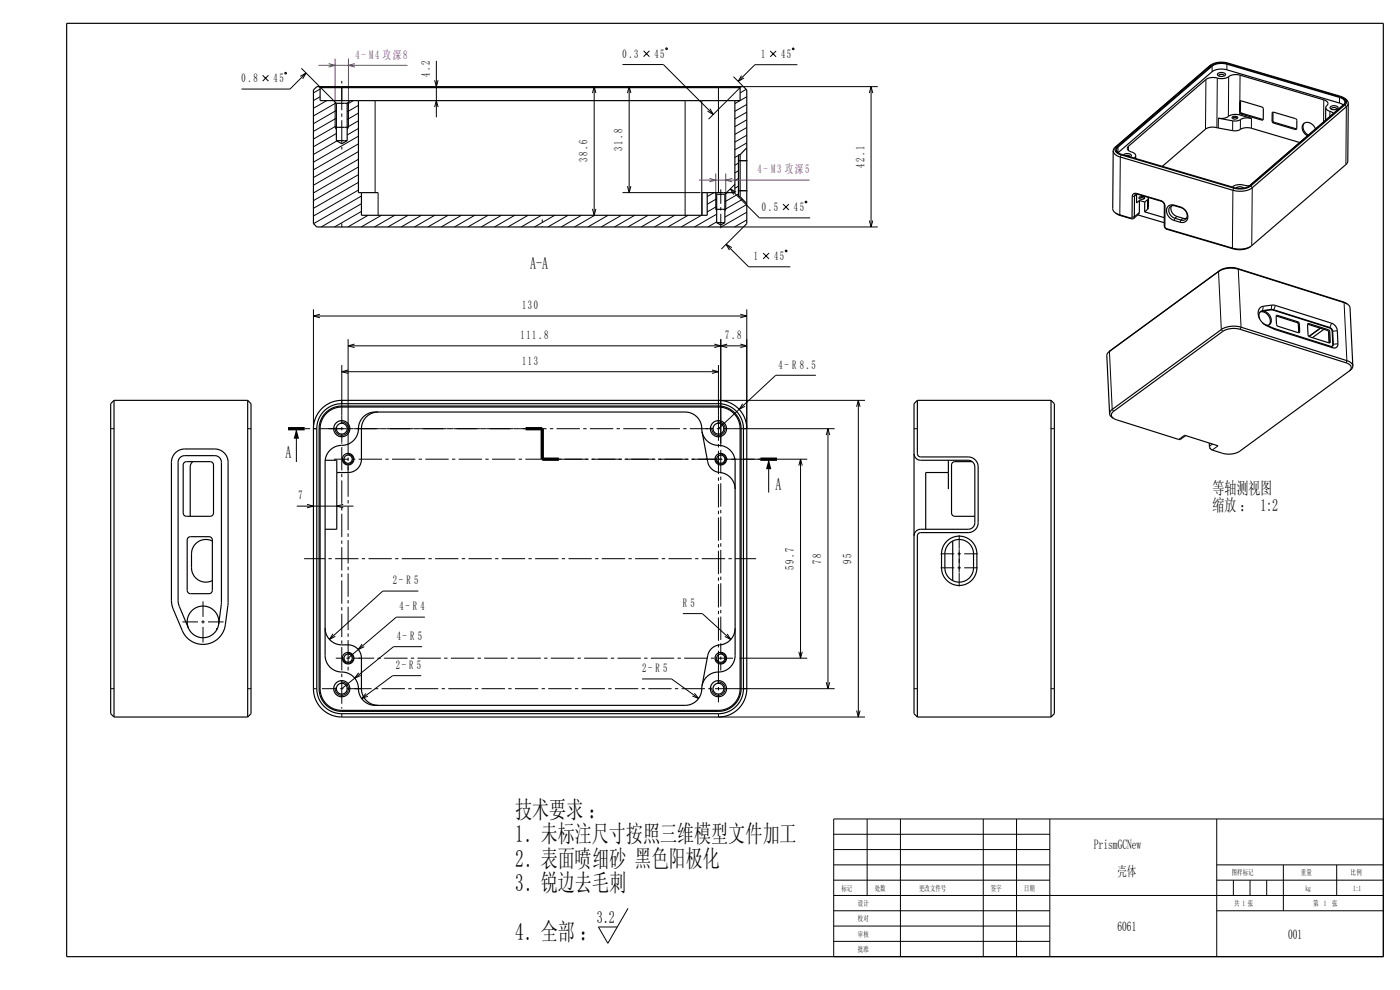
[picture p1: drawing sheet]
<svg xmlns="http://www.w3.org/2000/svg" width="420mm" height="297mm" viewBox="0 0 420 297" stroke-linecap="round" stroke-linejoin="round" font-family="sans-serif">
<g fill="none" stroke="#000" stroke-width=".3">
<path d="M130.9 18.3v16.9M186.7 19.4h12.3l15 14.9M193.1 15.2l1.7 1.8M194.8 15.2l-1.7 1.8M199.7 14.5l.3-.1 .2 .3-.3 .2zM231.1 15.3l1.7 1.7M232.8 15.3l-1.7 1.7M237.7 14.6l.4-.2 .1 .3-.3 .2zM239.2 19.4h-12.7l-5 5M363.2 19.6l-.4 .3M363.5 19.7l.1 1.8M368.2 19.1l-.1 1.8"/>
<path d="M78.8 22.6l1.7 1.7M80.5 22.6l-1.7 1.7M85.6 21.7l.3 .2-.1 .3-.4-.1zM90.1 22.9l1.7-1-1 1.7M90.4 20.5l9.7 9.7M91.8 21.9l-4.8 4.8h-14.6M96 29l-2 1.2M96 26.7l-2 1.2M98 30.2l-4 2.3M100.5 30.6v7.6l.4 .6M100.8 30.9l-6.8 3.9M100.9 37.8l-6.9 3.9"/>
<path d="M100.9 35.4l-6.9 4M100.9 33.1l-6.9 4M102.5 24.3v.8M102.5 26v7.1M102.5 34.1v1M102.5 36.1v7M104.5 30.6v7.6l-.3 .6M106 30.2l-1.8 1.1M107.5 38.5l-3.3 2M107.5 36.2l-3.3 2M107.5 33.9l-3.3 2M107.5 31.6l-3.3 2"/>
<path d="M112.5 30.2v27.6M130.4 32.1l.5-1.9 .5 1.9M130.4 24.1l.5 1.9 .5-1.9M177.7 27.9l.6-1.9 .5 1.9M178.3 26v38.6M188.2 27.9l.6-1.9 .5 1.9M188.8 26v31.8M205.5 30.2v34.4M210.5 30.2v34.4M213 32.6l1 1.7-1.7-1M215.5 26v31.8M220 23l3 3h40.3"/>
<path d="M222 26.3l-9.4 9.5M222.5 22.7l-1 1.7 1.7-1M223.9 26.8l-1.9 1.1M224 38.3l-3.5 2M224 35.9l-3.5 2.1M224 33.6l-3.5 2.1M224 31.3l-3.5 2.1M224 29l-3.5 2.1M260.8 27.9l.5-1.9 .5 1.9M261.3 26v42.1M361.8 23.9l-.1 14.8M365.2 23.4l-.1 14.9"/>
<path d="M365.5 35.5v2.9M368.6 23l-.1 11.9M369.8 36.3v2.9M371.9 33.8v.7M372 22.5v7.9M372.1 35.9v2.9M372.1 33.4l-.2 .2M372.2 30.3l-.3 .3M372.6 34l-.3 .2M375.4 35.5v3M378.8 35.8l-.3 .2M381.9 36.1l-.3 .3"/>
<path d="M381.9 33.7l-.3 .3M382.3 36.7l-.2 .2M388.8 38.6l-.2 .3M397.1 30v6.6M399 33.4v1.6M401.9 29l-.1 1.9M403.2 31.4l-.2 .1M403.5 31.5l.4 .5-.1 17.4M100.9 40.1l-6.9 3.9M101.1 42.3l-7.1 4M102.5 44.1v.7M107.5 57l-13.5 7.8"/>
<path d="M107.5 54.7l-13.5 7.8M107.5 52.4l-13.5 7.8M107.5 50.1l-13.5 7.8M107.5 47.8l-13.5 7.8M107.5 45.5l-13.5 7.8M107.5 43.2l-13.5 7.8M107.5 40.9l-13.5 7.7M108.4 58.8l-14.3 8.3M113.4 57.8v6.8M186.7 57.8h23.5M188.2 55.9l.6 1.9 .5-1.9M210.6 57.8v6.8"/>
<path d="M214.2 57.8l-2 1.2M214.7 58v4.8l.3 .5M215 59.6l-2.8 1.7M216.2 56.8v4.3M217.7 58v4.8l-.2 .5M218.2 57.8l-.6 .3M219.1 56.6l8.7 8.8h15.2M220.5 55.2l-2.5 2.6M220.8 57.7l-1.7-1.1 1 1.8M221.5 58.2l-4 2.3M221.5 55.9l-1 .6M221.5 53.6l-1 .6"/>
<path d="M221.5 51.2l-1 .7M221.5 48.9l-1 .7M221.5 46.6l-1 .6M221.5 48.2h2.7M221.5 57.2h2.7M222.2 46.2l-.3 .2M222.8 59.8l-5.3 3M224 42.9l-3.5 2M224 40.6l-3.5 2M335 43.9l-.5 .3M335.3 44l.1 1.8M336.3 46.5l-.2 .6-.2 17.4 .3 .2"/>
<path d="M338.5 43.9v1.2M340.4 47.3v.1M341 58l.2 .3M341 58.3l-.6 .6-.7 .1M344.3 59.9l-.1 2.9M370.1 56.4l-.2 .7-.2 17.3 .3 .3M374.9 55.7l-.1 .1M375.2 55.8l.5 .5-.2 17.4M102.5 67v1.2M108.4 63.4l-8 4.7M108.4 61.1l-12 7M110.4 64.6l-6 3.5"/>
<path d="M114.4 64.6l-6 3.5M118.4 64.6l-6 3.5M122.4 64.6l-6 3.5M126.4 64.6l-6 3.5M130.4 64.6l-6 3.5M134.4 64.6l-6 3.5M138.4 64.6l-6 3.5M142.4 64.6l-6 3.5M146.4 64.6l-6 3.5M150.4 64.6l-6 3.5M154.4 64.6l-6 3.5M158.4 64.6l-6 3.5"/>
<path d="M162.4 64.6l-6 3.5M162.7 64.6v.2M162.7 65.8v1M162.7 67.8v.3M166.4 64.6l-6 3.5M170.4 64.6l-6 3.5M174.4 64.6l-6 3.5M177.7 62.7l.6 1.9 .5-1.9M178.4 64.6l-6 3.5M182.4 64.6l-6 3.5M186.4 64.6l-6 3.5M190.4 64.6l-6 3.5"/>
<path d="M194.4 64.6l-6 3.5M198.4 64.6l-6 3.5M202.4 64.6l-6 3.5M206.4 64.6l-6 3.5M210.4 64.6l-6 3.5M215 66.6l-2.6 1.5M215 64.3l-6.6 3.8M215 61.9l-2.8 1.7M216.2 62.1v1M216.2 64.1v4.4M217.8 73.3l6.8 6.7h12.5M219.6 74.3l-1.8-1 1 1.7"/>
<path d="M224 66l-3.6 2.1M224 63.7l-7.6 4.4M224 61.4l-6.5 3.7M229 75.9l1.7 1.8M230.7 75.9l-1.7 1.8M234.9 61.2l1.8 1.8M235.6 75.2l.3-.2 .2 .4-.3 .1zM236.7 61.2l-1.8 1.8M241.7 60.4l.4 .1-.2 .4-.3-.2zM260.8 66.2l.5 1.9 .5-1.9M263.3 68.1h-40.3l-6.6 6.6M339.2 65.4l.2 .2"/>
<path d="M341.8 63.7l-1.5 1.3-.7 .1M348.2 60.2l.3 .2M349.3 67.7l.1 .3M349.3 61.5l.2 .4M349.9 68.6l.2 .2M352.3 61.5l.2 .3M353.1 64.9l-.6 .6-.3 .6M354.1 62.1l.2 .2M354.9 65.5l-.6 .5-.3 .7M94 92.8v35.8h1M94 94.8h130M96 94.3l-2 .5 2 .5"/>
<path d="M222.1 94.3l1.9 .5-1.9 .5M224 92.8v35.8M365.9 81.1l-.3 .4 .8 17.4 .4 .5M371.2 80.5l.3 .2 .8 17.5-.2 .6M379 91.9l-.4 1.4M379.5 97.3l.5 .4M381.6 91.5l-.4 1.5M381.8 98.4l.6 .4M382.1 98.5l.6 .4M382.7 91.6l-.7 1.4M383.2 94.6l-.3 .2M389.4 96.5l-.3 .3"/>
<path d="M389.8 97.1l-.3 .2M389.9 99.5l-.3 .2M392.6 97.1l-.2 .2M398.5 98.9l-.3 .2M398.9 99.5l-.3 .2M399.5 97l-.7 1.4M401.2 99.2l-1.5 .3M402.9 90.6l.3 .2 .9 17.4-.3 .6M102.5 109.5v17.6M102.5 111.5h113M104.4 101.8v34.5M104.4 103.8h119.6"/>
<path d="M104.5 111l-2 .5 2 .5M106.4 103.2l-2 .6 2 .5M213.6 111l1.9 .5-1.9 .5M214.3 103.2l1.9 .6-1.9 .5M215.5 109.5v22.7M216.2 101.8v32.2M218.2 103.2l-2 .6 2 .5M222.1 103.2l1.9 .6-1.9 .5M244.8 112.6h-12.1l-17.2 16M333.2 105.1l-.4 .3 .9 17.4 .4 .6M399.1 102.6l-.3 .2M399.2 103.9l.6 .4"/>
<path d="M401.4 103.1l-1.6 .3M33.1 128.6h1.2M74.2 128.6h1.2M88.9 128.6v10M91.4 128.6h1.6M95.7 128.6h8.3M100.2 137.8h4.4M102.2 126.6a2 2 0 0 1 2.3 1.9 2 2 0 0 1-2.1 2.1 2 2 0 0 1-1.8-2.3M102.5 128.1v1M102.5 130.1v2.5M102.5 132.7v.4M102.5 134.1v7"/>
<path d="M104 128.6h2M104.2 136.3a1.5 1.5 0 0 1 1.7 1.4 1.5 1.5 0 0 1-1.6 1.6 1.5 1.5 0 0 1-1.3-1.8M104.4 139.9v1.1M104.4 137.3v1M104.4 139.3v9.7M105.6 137.8h1M106 128.6h28M107.6 137.8h7M115.6 137.8h1M117.6 137.8h7M125.6 137.8h1M127.6 137.8h7"/>
<path d="M134 128.6h2M135.6 137.8h1M136 128.6h20M137.6 137.8h7M145.6 137.8h1M147.6 137.8h7M155.6 137.8h1M156 128.6h8M157.6 137.8h7M165 128.6h1M165.6 137.8h1M167 128.6h7"/>
<path d="M167.6 137.8h9M175 128.6h1M177 128.6h7M185 128.6h1M186.6 137.8h-9.2M187 128.6h7M195 128.6h1M196.6 137.8h-9.2M197 128.6h7M205 128.6h1M206.6 137.8h-9.2M207 128.6h7"/>
<path d="M215 128.6h1M215.2 126.6a2 2 0 0 1 2.3 1.9 2 2 0 0 1-2.1 2.1 2 2 0 0 1-1.8-2.3M215.5 133.2v1M215.5 135.2v7M215.5 120.1h44M216 136.3a1.5 1.5 0 0 1 1.7 1.4 1.5 1.5 0 0 1-1.6 1.6 1.5 1.5 0 0 1-1.3-1.8M216.2 135v7M216.7 137.8h-9.3M217 128.6h33.4M222.8 121.1l-1 1.7 1.7-.9M230.6 137.8v10M239.6 139.7l.6-1.9 .5 1.9"/>
<path d="M240.2 137.8v59.7M242.2 137.8h-24.8M247.9 130.5l.5-1.9 .5 1.9M248.4 128.6v78M257 122l.5-1.9 .5 1.9M257.5 120.1v95M274.1 128.6h1.2M315.2 128.6h1.2M355.4 130.6l-1.8 1.2M363.7 133.2l-.9 .7M365.4 133.7l-1.7 1.3M89 151.8h17"/>
<path d="M92.1 151.3l1.9 .5-1.9 .6M102.5 142.1v1M102.5 144.1v7M102.5 152.1v1M102.5 154.1v7M103 151.3l-2 .5 2 .6M104.4 150v1M104.4 152v7M215.5 143.2v1M215.5 145.2v7M215.5 153.2v1M215.5 155.2v7"/>
<path d="M216.2 143v1M216.2 145v7M216.2 153v1M216.2 155v7M91.2 167.6h6.3M98.5 167.6h1M100.5 167.6h7M102.5 162.1v1M102.5 164.1v7M102.5 172.1v1M102.5 174.1v7M104.4 160v1"/>
<path d="M104.4 162v7M104.4 170v1M104.4 172v7M108.5 167.6h1M110.5 167.6h7M118.5 167.6h1M120.5 167.6h7M125.5 177.3h-10.7l-16 14.5M128.5 167.6h1M130.5 167.6h7M138.5 167.6h1M140.5 167.6h7"/>
<path d="M148.5 167.6h1M150.5 167.6h7M158.5 167.6h1M160.5 167.6h7M168.5 167.6h1M170.5 167.6h7M178.5 167.6h1M180.5 167.6h7M188.5 167.6h1M190.5 167.6h7M198.5 167.6h1M200.5 167.6h7"/>
<path d="M208.5 167.6h1M210.5 167.6h7M215.5 163.2v1M215.5 165.2v7M215.5 173.2v1M215.5 175.2v7M216.2 163v1M216.2 165v7M216.2 173v1M216.2 175v7M218.5 167.6h1M220.5 167.6h6.3"/>
<path d="M282.2 170.3h4.1M282.2 166.1h4.1M287.3 170.3h1M287.3 166.1h1M287.8 160.6v4M287.8 164.8v6.9M287.8 171.8v4.1M289.3 170.3h4.1M289.3 166.1h4.1M54.7 186.6h4.7M60.4 186.6h1M60.9 180.4v4.7"/>
<path d="M60.9 186.1v1M60.9 188.1v4.6M62.4 186.6h4.7M99.9 190.1l-1.1 1.7 1.8-.9M100.7 197.5h2.2M102.5 182.1v1M102.5 184.1v7M102.5 192.1v1M102.5 194.1v7M103.9 197.5h1M104.2 196a1.5 1.5 0 0 1 1.7 1.4 1.5 1.5 0 0 1-1.6 1.6 1.5 1.5 0 0 1-1.3-1.8M104.4 180v1"/>
<path d="M104.4 182v7M104.4 190v1M104.4 192v7M105.9 197.5h6.4M108.6 193.2l-1.1 1.7 1.8-.9M113.3 197.5h1M115.3 197.5h7M123.3 197.5h1M125.3 197.5h7M126.6 194h-8.5l-15.6 12.6M127.5 185.1h-8.6l-14.5 12.4M133.3 197.5h1"/>
<path d="M135.3 197.5h7M143.3 197.5h1M145.3 197.5h7M153.3 197.5h1M155.3 197.5h7M163.3 197.5h1M165.3 197.5h7M173.3 197.5h1M175.3 197.5h7M183.3 197.5h1M185.3 197.5h7M193.3 197.5h1"/>
<path d="M195.3 197.5h7M203.3 197.5h1M204.9 184.1h5.8l8.5 7.8M205.3 197.5h7M213.3 197.5h1M215.3 197.5h4.6M215.5 183.2v1M215.5 185.2v7M215.5 193.2v1M215.5 195.2v9.9M216 196a1.5 1.5 0 0 1 1.7 1.4 1.5 1.5 0 0 1-1.6 1.6 1.5 1.5 0 0 1-1.3-1.8M216.2 183v1"/>
<path d="M216.2 185v7M216.2 193v3M216.2 197v1M216.2 199v2.2M218.2 190.2l1 1.7-1.7-1M221.9 197.5h20.3M239.6 195.5l.6 2 .5-2M33.1 206.6h1.2M74.2 206.6h1.2M94 206.6h1M95.7 206.6h.3M96.6 206.6h4.4"/>
<path d="M102 206.6h1M102.2 204.6a2 2 0 0 1 2.3 1.9 2 2 0 0 1-2.1 2.1 2 2 0 0 1-1.8-2.3M102.5 202.1v1M102.5 204.1v7M102.5 212.1v.5M102.5 213.1v.3M102.5 214.1v1M104 206.6h7.5M104.4 200v1.2M107.6 201.8l-1.2 1.7 1.8-.9M109.8 208l-1.3 1.6 1.9-.7M112.5 206.6h1"/>
<path d="M114.5 206.6h7M122.5 206.6h1M124.5 206.6h7M126.4 202.7h-8.6l-9.3 6.9M132.5 206.6h1M134.5 206.6h7M142.5 206.6h1M144.5 206.6h7M152.5 206.6h1M154.5 206.6h7M162.5 206.6h1M164.5 206.6h7"/>
<path d="M172.5 206.6h1M174.5 206.6h7M182.5 206.6h1M184.5 206.6h7M192.5 206.6h1M192.6 203.7h8.9l8.1 5.8M194.5 206.6h7M202.5 206.6h1M204.5 206.6h7M208.3 208l1.3 1.5-1.9-.7M212.5 206.6h1M214.5 206.6h35.9"/>
<path d="M215.2 204.6a2 2 0 0 1 2.3 1.9 2 2 0 0 1-2.1 2.1 2 2 0 0 1-1.8-2.3M215.5 206.1v1M215.5 208.1v2.6M215.5 213.1v.3M215.5 214.1v1h44M247.9 204.7l.5 1.9 .5-1.9M257 213.2l.5 1.9 .5-1.9M274.1 206.6h1.2M315.2 206.6h1.2M250.1 245.7h164.9v41.3h-164.9zM250.1 250.3h64.8M250.1 254.9h64.8"/>
<path d="M250.1 259.5h64.8M260.1 245.7v22.9M270.1 245.7v41.3M295 245.7v41.3M305 245.7v41.3M314.9 245.7v41.3M365 259.5h50M365 245.7v41.3M385 259.5v13.7M401 259.5v9.1M188.4 272.5l-6 10.5-2.9-4.9h5.7M250.1 264.1h64.8"/>
<path d="M250.1 268.6h164.9M250.1 273.2h64.8M250.1 277.8h64.8M365 264.1h50M365 273.2h50M370 264.1v4.5M375 264.1v4.5M380 264.1v4.5M250.1 282.4h64.8"/>
</g>
<path d="M95.5 19.6h26.7M98.6 19.1l1.9 .5-1.9 .5M100.5 17.6v12.6M104.5 17.6v12.6M106.5 19.1l-2 .5 2 .5M209.7 54h33.1M212.8 53.5l1.9 .5-1.9 .6M214.7 52v5.8M217.7 52v5.8M219.7 53.5l-2 .5 2 .6" fill="none" stroke="#800080" stroke-width=".3"/>
<g fill="none" stroke="#000" stroke-width=".35">
<path d="M20 7h395v280h-395zM363.4 19.4a6.3 6.3 0 0 1 4.9-.5l33.8 10 1.2 .5M363.4 19.4l-.6 .5M363.4 19.4l-28.9 24.8-.5 1M94 27l1-1h128l1 1v40.1l-1 1h-128l-1-1zM95.7 26l.3 .3M96 26.3v3.9h126v-3.9M96 26.3h126M100.1 30.2l.8 .8M100.5 38.2h4M100.9 31v11.2M100.9 31h3.3"/>
<path d="M104.2 31v11.2M105 30.2l-.8 .8M107.5 30.2v27.6h5.9M220.5 30.2v27.6h-9.9M222.3 26l-.3 .3M365.4 22.1l1-.4a.81 .81 0 0 1 .8 .1 .81 .81 0 0 1 .3 .8l-1.2 .3a.69 .69 0 0 1-.8-.1 .69 .69 0 0 1-.1-.7zM365.5 35.5a4.7 4.7 0 0 0 3.8-1l2.2-.1 3.9 1.1a5.2 5.2 0 0 0-4.1 .7l-1.2 .1zM365.7 22.8a.83 .83 0 0 1 .7-.5 .83 .83 0 0 1 .8 .5M369.7 35.2a.99 .99 0 0 1 1.6 .3l-.4 .2a.8 .8 0 0 1-1.2-.5zM369.9 35.6a.61 .61 0 0 1 .6-.4 .61 .61 0 0 1 .6 .4M372 30.3l6.8 1.9 .2 .5-.1 3.3-6.8-2-.2-.4zM372.2 30.2l-.1 3.2 .2 .4 6.7 2"/>
<path d="M381.8 33.7l7.1 2 .2 .4-.2 2.7-7.1-2-.2-.4zM381.9 33.6v2.5l.2 .5 6.9 2.1M391.3 36.9a2.49 2.49 0 0 0 1.2 3.6M394.6 38.7a2.28 2.28 0 0 0-3.7-1.4 2.61 2.61 0 0 0 1.4 3.4M397.7 32.3l.1-.3a1.1 1.1 0 0 0 .5-1.3 1.1 1.1 0 0 0-1.2-.7l-25.1-7.5a4.7 4.7 0 0 0-4.2 .9 8.9 8.9 0 0 1-4-.2l-1.2 .2-.8 .5-23.3 20a.98 .98 0 0 0-.2 1.1 .98 .98 0 0 0 1 .6l1 .4 .4 .7M397.7 32.3a2.97 2.97 0 0 0 2.1 1.5l.3 .2M397.7 32.3v3.8M399.1 32l1-.3a.81 .81 0 0 1 .9 .1 .81 .81 0 0 1 .3 .8l-1.2 .3a.69 .69 0 0 1-.8-.1 .69 .69 0 0 1-.2-.8zM399.4 32.8a.83 .83 0 0 1 .8-.6 .83 .83 0 0 1 .8 .6M403 31.5l-1.2-.6-33.7-10a5.4 5.4 0 0 0-4.5 .6l-28.2 24.3M403 31.5a1.21 1.21 0 0 0 .4-1.4 1.21 1.21 0 0 0-1.2-.8l-34.1-10a5.4 5.4 0 0 0-4.5 .5l-28.2 24.3-.4 .9 .5 .9M403.3 29.4l.9 .8 .3 .8"/>
<path d="M403.3 29.4a1.17 1.17 0 0 1 .2 2.1l-28.3 24.3a6.1 6.1 0 0 1-5.1 .6l-33.8-9.9a1.7 1.7 0 0 1-1.6-2.3l.3-.3M404.5 31l-.6 1-28.2 24.3a6.9 6.9 0 0 1-5.8 .8l-33.8-10a2.44 2.44 0 0 1-2.1-1.9M404.5 31l-.2 17.3-.2 .7-28.8 24.9M100.9 42.2l1.6 .9 1.7-.9M100.9 42.2h3.3M108.4 57.8v6.8h103.8v-6.8M214.5 57.8l.5 .5M215 58.3v8.5h2.5M215 58.3h2.5M217.5 58.3v8.5M218 57.8l-.5 .5M222 59l2 2.1"/>
<path d="M222 46.4v12.6M222 46.4h-.5v12.6h.5M224 44.3l-2 2.1M334 45.2l-.2 17.4 .2 .6 .6 .6M335.4 45.8a1.06 1.06 0 0 1-.1-1.8l28.2-24.3a5.5 5.5 0 0 1 4.7-.6l33.7 9.9a1.48 1.48 0 0 1 1.5 2.1l-28.6 24.7M335.4 45.8l1.1 .5 33.8 10a5.8 5.8 0 0 0 4.5-.5M337.1 46.5l1-.4a.81 .81 0 0 1 .9 0 .81 .81 0 0 1 .3 .8l-.2 .2M337.7 46.7a1.04 1.04 0 0 1 1.3 .3M339 47h.1M340.7 46.7l-.4 .7M340.7 46.7v.8M341 58.2v2.7l.8-.8"/>
<path d="M341.8 59.2a1 1 0 0 1 1.6 .3 1.09 1.09 0 0 1-1.7-.2zM342 59.7a.61 .61 0 0 1 .5-.4 .61 .61 0 0 1 .6 .4M344.5 59.2v.2M344.5 59.4v3.1l-1.1 1.1M344.5 59.4l-1.1 1.2M370.9 56.4l1.1-.4 1.1 .4M374.8 55.8l-.1 .1M374.9 55.7h-.5a5.7 5.7 0 0 0-4.6 .3l-.1 .1M374.9 55.7l-.1 .1M389.9 42.8l-14.5-4.3a5.2 5.2 0 0 0-4.1 .7h-1.3l-4.5-.8a4.4 4.4 0 0 0-3.8 .3l-13 11.2M214.7 62.8h3M215 66.8l1.2 .7 1.3-.7"/>
<path d="M334.6 63.8l1.3 .6 3.3 1 .3-.1 .2-6.3a.95 .95 0 0 1 1.3-1l7.3 2.2a1.87 1.87 0 0 1 1.2 1.7l-.1 6.1 .4 .6 19.9 5.8a7.2 7.2 0 0 0 5.6-.5M334.6 63.8l1.6 .9 3.2 .9 .7-.1M340.1 65.5l.2-.5 .1-6.3 .6-.5 7.5 2.2 .6 .5 .2 .6v6.2l.5 1 20.2 6a6.2 6.2 0 0 0 5.3-.8M341.3 64.5l8 2.3M341.8 60.1v3.8l-1.7 1.6M341.8 60.1l1.6 .5M343.4 63.6l5.9 1.7M343.4 60.6v3M350.4 61.9l1.2-.5 2.5 .7a2.73 2.73 0 0 1 1.5 4.4l-1.1 .2-2.3-.6a2.88 2.88 0 0 1-1.8-4.2zM351.1 62l1-.3 2.2 .6a2.17 2.17 0 0 1 1.2 3.6l-1 .2-2-.6a2.28 2.28 0 0 1-1.4-3.5zM351.5 61.8a2.45 2.45 0 0 0 1.6 3.1l2 .6h.9M377.9 95.7a1.63 1.63 0 0 1 .9-2.5l3.1-.3 17.1 5.4 .8 .9 .2 4.1a.56 .56 0 0 1-.8 .6l-17.1-5.4-3.4-1.7"/>
<path d="M378 93.6a2.65 2.65 0 0 1 2.7 3.9M378.1 92.3l.9-.4 3.4-.3 17.4 5.5 .7 .6 .6 1.1 .3 4.4a1.11 1.11 0 0 1-1.6 1.1l-17.1-5.4-2.7-1.2a3.8 3.8 0 0 1-1.9-5.4zM380.1 97.6a1.66 1.66 0 0 0 1.4-1.2 1.66 1.66 0 0 0-.5-1.7l-1-1-1.4-.4 3.2-.3 17.1 5.4 .5 .4 .3 .7 .1 3.9-.1 .5M382.8 94.8l6.5 2.1 .2 .4 .1 2.5M383 94.6l6.6 2.1 .2 .4v2.7l-6.6-2.1-.2-.4zM392.3 97.3l6 1.8 .3 .6M392.4 97.1l6.3 2 .2 .4 .1 3.3-6.4-1.9-.2-.4zM396.1 98.5l-3.4 2.4M397.2 98.8l-3.5 2.5M398.6 99.5l.2 3.3M404.2 91.2l-32.7-10.5a7.5 7.5 0 0 0-5.9 .8l-32.9 24M404.2 91.2l-1.3-.6-31.7-10.1a6.6 6.6 0 0 0-5.3 .6l-33.2 24.4"/>
<path d="M404.2 91.2l.6 .6 .2 .6 .8 17.4M332.7 105.5l-.5 .6-.2 .6 .9 17.4M404.8 111.3a1.33 1.33 0 0 0 .5-1.5 1.33 1.33 0 0 0-1.3-.9l-31.9-10.1a6.6 6.6 0 0 0-5.3 .6l-32.7 24a1.19 1.19 0 0 0-.7 1.1 1.19 1.19 0 0 0 .7 1.1M404.8 111.3l-32.9 24.1a6.6 6.6 0 0 1-5.2 .6l-3.5-1.3M405.8 109.8a2.17 2.17 0 0 0-1.7-1.6l-31.8-10a7.5 7.5 0 0 0-5.9 .7l-32.9 24-.5 .6-.1 .6M405.8 109.8l-.2 .8-.8 .7M34.2 120.1h40.1M34.2 120.1l-1 1v93l1 1M34.2 120.1v95M52.5 135.9l1.2-.8 1.2-.4h9.5a4 4 0 0 1 4 4v42.2l-.8 6.6a6.7 6.7 0 0 1-5.8 5.8 6.7 6.7 0 0 1-7.1-4.1l-2.8-6.7-.5-2.2v-41.6l.3-1.5zM55.3 138.8l.7-.3h7.1l.8 .5 .2 14.9-.6 .9-7.6 .1-.8-.5-.1-14.9zM57.8 138.5l-.4 .5-.3 1v14.9"/>
<path d="M74.3 120.1v95M74.3 120.1l1 1v93l-1 1M96.5 122.7a8.5 8.5 0 0 1 6-2.6h113.1a8.5 8.5 0 0 1 8.4 8.5v78.1a8.5 8.5 0 0 1-8.5 8.4h-113.1a8.5 8.5 0 0 1-8.4-8.5v-78.1a8.5 8.5 0 0 1 2.5-5.8zM97.3 123.2a7.5 7.5 0 0 1 5.2-2.1h113a7.5 7.5 0 0 1 7.5 7.5v78a7.5 7.5 0 0 1-7.5 7.5h-113a7.5 7.5 0 0 1-7.5-7.5v-78a7.5 7.5 0 0 1 2.3-5.4zM97.6 138.1h3.4v20.7h-3.5M97.8 123.7a6.8 6.8 0 0 1 4.7-1.9h113a6.8 6.8 0 0 1 6.8 6.8v78a6.8 6.8 0 0 1-6.8 6.8h-113a6.8 6.8 0 0 1-6.8-6.8v-78a6.8 6.8 0 0 1 2.1-4.9zM97.8 124.1a6.5 6.5 0 0 1 4.7-2h113a6.5 6.5 0 0 1 6.5 6.5v78a6.5 6.5 0 0 1-6.5 6.5h-113a6.5 6.5 0 0 1-6.5-6.5v-78a6.5 6.5 0 0 1 1.8-4.5zM108.9 125.1a5 5 0 0 1 3.6-1.5h93a5.3 5.3 0 0 1 5.1 6 5.3 5.3 0 0 0 5.8 4.1 5 5 0 0 1 4.1 4.9v58a5.3 5.3 0 0 1-6 5.1 5.3 5.3 0 0 0-4 5.8 5 5 0 0 1-5 4.1h-93a5.3 5.3 0 0 1-5.1-6 5.3 5.3 0 0 0-5.7-4.1 5 5 0 0 1-4.2-4.9v-58a5.3 5.3 0 0 1 6-5.1 5.3 5.3 0 0 0 4.1-5.7l.5-1.5zM113.4 123.6a5 5 0 0 0-5 5v9.2a4 4 0 0 1-4 4h-3.4M210.6 129.5l1.7 9a4.4 4.4 0 0 0 4.6 3.4 5 5 0 0 1 3.6 4.8M274.2 136.1a2 2 0 0 0 2 2h14.4a2 2 0 0 1 1.9 2l-.1 16.8a2 2 0 0 1-1.9 1.9h-14.3a2 2 0 0 0-2 2M275.2 120.1v16l.3 .7 .7 .3h14.3a3 3 0 0 1 3 3v16.7a3 3 0 0 1-3 3h-14.3l-.7 .2-.2 .5-.1 54.6"/>
<path d="M275.2 120.1h40.1M275.2 120.1l-1 1v93l1 1M284.5 138.1v8.6M291.7 138.5h-5.2l-.7 .3-.3 .4v14.7l.2 .7 .7 .3h6.1M315.3 120.1l1 1v93l-1 1M315.3 120.1v95M332.9 124.1l.3 .7 .9 .8M334.1 125.6l19.5 6.2h.6l1.5-1.1M355.4 130.6l10 3.1M362.8 132.9l.2 1.4M363 134.3l.2 .4M284.5 141.8h-6.8v17"/>
<path d="M56.5 161.3l.7-.3h5.5l.9 .5 .1 15.6-.5 .9-6.1 .1-.8-.5-.1-15.6zM63.7 162.3a4.3 4.3 0 0 0-6.2 3.8v4.2a4.3 4.3 0 0 0 6.2 3.9M284 162.4a5.3 5.3 0 0 1 5.8-1.2 5.3 5.3 0 0 1 3.3 4.9v4.2a5.3 5.3 0 0 1-5.3 5.3 5.3 5.3 0 0 1-5.3-5.3v-4.2a5.3 5.3 0 0 1 1.5-3.7zM284.6 163.2a4.3 4.3 0 0 1 4.8-1.1 4.3 4.3 0 0 1 2.7 4v4.2a4.3 4.3 0 0 1-4.3 4.3 4.3 4.3 0 0 1-4.3-4.3v-4.9l.4-1.2zM285.8 162.3v11.9M65 188.5v.5M65.6 187.2l.8-6.5v-42a2 2 0 0 0-2-2h-9a1.99 1.99 0 0 0-2 2v41.6l.3 1.5 2.8 6.6M65.6 187.2a4.8 4.8 0 0 1-4.1 4.1 4.8 4.8 0 0 1-5-2.9M65.6 187.2a4.8 4.8 0 0 0-5.3-5.3 4.8 4.8 0 0 0-3.8 6.5M97.5 188.5a5 5 0 0 0 5 5h1.9a4 4 0 0 1 4 4v9.1a5 5 0 0 0 5 5M220.5 189h.1M220.5 188.5a5.2 5.2 0 0 1-5.3 5.1 4 4 0 0 0-2.9 3.1l-1.7 9"/>
<path d="M34.2 215.1h40.1M275.2 215.1h40.1"/>
<circle cx="102.5" cy="128.6" r="1.62"/>
<circle cx="102.5" cy="128.6" r="2.42"/>
<circle cx="104.4" cy="137.8" r="1.23"/>
<circle cx="104.4" cy="137.8" r="1.73"/>
<circle cx="215.5" cy="128.6" r="2.42"/>
<circle cx="215.5" cy="128.6" r="1.62"/>
<circle cx="216.2" cy="137.8" r="1.23"/>
<circle cx="216.2" cy="137.8" r="1.73"/>
<circle cx="104.4" cy="197.5" r="1.23"/>
<circle cx="104.4" cy="197.5" r="1.73"/>
<circle cx="216.2" cy="197.5" r="1.23"/>
<circle cx="216.2" cy="197.5" r="1.73"/>
<circle cx="102.5" cy="206.6" r="1.62"/>
<circle cx="102.5" cy="206.6" r="2.42"/>
<circle cx="215.5" cy="206.6" r="2.42"/>
<circle cx="215.5" cy="206.6" r="1.62"/>
</g>
<path d="M86.4 128.6h5M157.7 128.6h5v9.2h5M228.1 137.8h5" fill="none" stroke="#000" stroke-width="1" stroke-linecap="butt"/>
<g fill="#000">
<path d="M88.9 128.6l.8 3h-1.6z" fill-rule="evenodd"/>
<path d="M230.6 137.8l.8 3h-1.6z" fill-rule="evenodd"/>
</g>
<path d="M0 0h420v297h-420" fill="none" stroke="#fff" stroke-width=".3"/>
<g font-size="7.3">
<text x="154.5" y="245.4">技术要求：</text>
<text x="154.5" y="252.7">1. 未标注尺寸按照三维模型文件加工</text>
<text x="154.5" y="260">2. 表面喷细砂 黑色阳极化</text>
<text x="154.5" y="267.3">3. 锐边去毛刺</text>
<text x="154.5" y="282">4. 全部：</text>
</g>
<g font-size="5.1">
<text x="159.1" y="80.6">A-A</text>
<text x="85.7" y="137.4">A</text>
<text x="232.6" y="146.9">A</text>
<text x="363.8" y="148.2">等轴测视图</text>
<text x="363.8" y="153.3">缩放：</text>
<text x="378.1" y="153.3">1:2</text>
<text x="179.1" y="277">3.2</text>
</g>
<g font-size="4.1">
<text x="328.2" y="254.6">PrismGCNew</text>
<text x="335.2" y="262.7">壳体</text>
<text x="335.3" y="279.3">6061</text>
<text x="386.5" y="281.6">001</text>
</g>
<g font-size="3.7" fill="#800080">
<text x="106.7" y="17.6">4- M4 攻深8</text>
<text x="227.3" y="52">4- M3 攻深5</text>
</g>
<g font-size="3.7">
<text x="186.7" y="17.4">0.3</text>
<text x="196.3" y="17.4">45</text>
<text x="228.3" y="17.4">1</text>
<text x="234.3" y="17.4">45</text>
<text x="128.9" y="23.1" transform="rotate(-90 128.9 23.1)">4.2</text>
<text x="72.4" y="24.7">0.8</text>
<text x="82" y="24.7">45</text>
<text x="186.7" y="45.2" transform="rotate(-90 186.7 45.2)">31.8</text>
<text x="176.3" y="48.6" transform="rotate(-90 176.3 48.6)">38.6</text>
<text x="259.3" y="50.3" transform="rotate(-90 259.3 50.3)">42.1</text>
<text x="228.6" y="63.4">0.5</text>
<text x="238.2" y="63.4">45</text>
<text x="226.2" y="78">1</text>
<text x="232.2" y="78">45</text>
<text x="156.6" y="92.8">130</text>
<text x="156.1" y="101.8">111.8</text>
<text x="217.6" y="101.8">7.8</text>
<text x="156.6" y="109.5">113</text>
<text x="233.6" y="110.6">4- R 8.5</text>
<text x="89.5" y="149.8">7</text>
<text x="238.2" y="170.9" transform="rotate(-90 238.2 170.9)">59.7</text>
<text x="246.4" y="169.1" transform="rotate(-90 246.4 169.1)">78</text>
<text x="255.5" y="169.1" transform="rotate(-90 255.5 169.1)">95</text>
<text x="117.9" y="175.3">2- R 5</text>
<text x="119.8" y="183.1">4- R 4</text>
<text x="204.9" y="182.1">R 5</text>
<text x="119" y="192">4- R 5</text>
<text x="118.7" y="200.7">2- R 5</text>
<text x="192.6" y="201.7">2- R 5</text>
</g>
<g font-size="2.3">
<text x="369.6" y="262.6">图样标记</text>
<text x="390.3" y="262.6">重量</text>
<text x="405.3" y="262.6">比例</text>
<text x="252.4" y="267.2">标记</text>
<text x="262.4" y="267.2">处数</text>
<text x="275.8" y="267.2">更改文件号</text>
<text x="297.3" y="267.2">签字</text>
<text x="307.2" y="267.2">日期</text>
<text x="391.7" y="267.2">kg</text>
<text x="406" y="267.2">1:1</text>
<text x="257.4" y="271.8">设计</text>
<text x="370.3" y="271.8">共 1 张</text>
<text x="393.9" y="271.8">第</text>
<text x="397.2" y="271.8">1</text>
<text x="399.6" y="271.8">张</text>
<text x="257.4" y="276.4">校对</text>
<text x="257.4" y="281">审核</text>
<text x="257.4" y="285.5">批准</text>
</g>
</svg>
